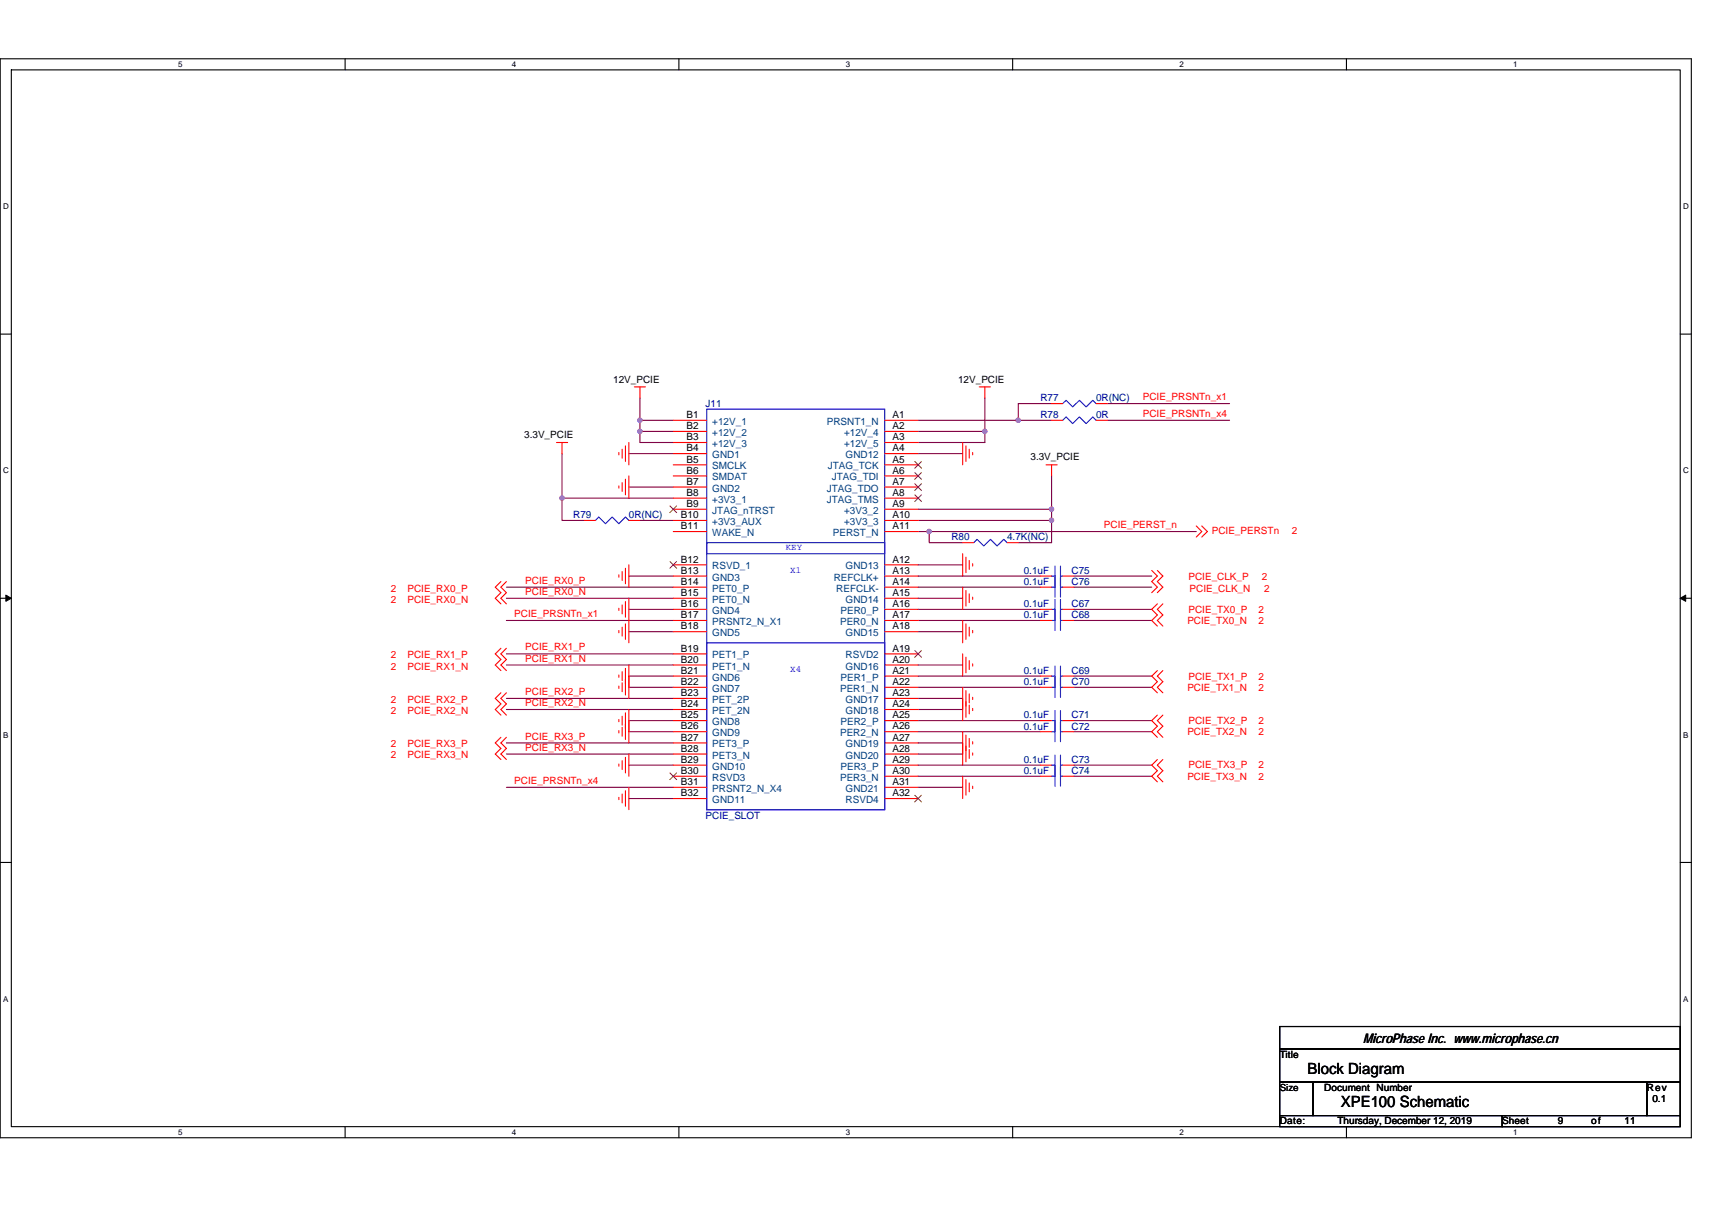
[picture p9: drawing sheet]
<svg xmlns="http://www.w3.org/2000/svg" width="297mm" height="210mm" viewBox="0 0 297 210" stroke-linecap="round" stroke-linejoin="round" font-family="sans-serif">
<path d="M0 10.2h293.5v187.2h-293.5zM2 12.1h289.5v183.4h-289.5z" fill="none" stroke="#000" stroke-width=".19"/>
<g fill="#fff">
<path d="M30.9 10.4h.8v1.6h-.8z"/>
<path d="M30.9 195.7h.8v1.6h-.8z"/>
</g>
<path d="M59.9 10.2v1.9M59.9 195.5v1.9" fill="none" stroke="#000" stroke-width=".19"/>
<g fill="#fff">
<path d="M88.8 10.4h.8v1.6h-.8z"/>
<path d="M88.8 195.7h.8v1.6h-.8z"/>
</g>
<path d="M117.8 10.2v1.9M117.8 195.5v1.9" fill="none" stroke="#000" stroke-width=".19"/>
<g fill="#fff">
<path d="M146.7 10.4h.8v1.6h-.8z"/>
<path d="M146.7 195.7h.8v1.6h-.8z"/>
</g>
<path d="M175.7 10.2v1.9M175.7 195.5v1.9" fill="none" stroke="#000" stroke-width=".19"/>
<g fill="#fff">
<path d="M204.7 10.4h.7v1.6h-.7z"/>
<path d="M204.7 195.7h.7v1.6h-.7z"/>
</g>
<path d="M233.6 10.2v1.9M233.6 195.5v1.9" fill="none" stroke="#000" stroke-width=".19"/>
<g fill="#fff">
<path d="M262.6 10.4h.7v1.6h-.7z"/>
<path d="M262.6 195.7h.7v1.6h-.7z"/>
<path d="M.5 35.1h1v1.5h-1z"/>
<path d="M292 35.1h1v1.5h-1z"/>
<path d="M.5 80.9h1v1.5h-1z"/>
<path d="M292 80.9h1v1.5h-1z"/>
</g>
<path d="M0 58h2M291.5 58h2" fill="none" stroke="#000" stroke-width=".19"/>
<g fill="#fff">
<path d="M.5 126.7h.9v1.6h-.9z"/>
<path d="M292 126.7h.9v1.6h-.9z"/>
</g>
<path d="M0 103.8h2M291.5 103.8h2" fill="none" stroke="#000" stroke-width=".19"/>
<path d="M1 103.3l1 .5-1 .6zM291.5 103.8l1-.5v1.1z" fill="#000" stroke="#000" stroke-width=".17"/>
<g fill="#fff">
<path d="M.5 172.6h.9v1.5h-.9z"/>
<path d="M292 172.6h.9v1.5h-.9z"/>
</g>
<path d="M0 149.7h2M291.5 149.7h2M222 178.1h69.5v3.9h-69.5zM222 182h69.5v5.8h-69.5zM222 187.8h5.8v5.8h-5.8zM222 193.6h38.6v1.9h-38.6zM227.8 187.8h57.9v5.8h-57.9zM260.6 193.6h30.9v1.9h-30.9zM285.7 187.8h5.8v5.8h-5.8z" fill="none" stroke="#000" stroke-width=".19"/>
<g fill="none" stroke="#800040" stroke-width=".19">
<path d="M97.5 78.7v7.7h19.3M109.1 78.7h7.7M111 72.9v2M111 74.9h5.8M111 69.1v3.8M111 74.9v1.9h5.8M111 72.9h5.8M159.3 74.9h11.6M159.3 72.9h17.4M159.3 78.7h7.7M170.9 74.9v1.9h-11.6M170.9 69.1v5.8"/>
<path d="M176.7 72.9h5.8M182.5 70h-5.8v2.9M192.1 70h21.2M192.1 72.9h21.2M97.5 86.4v3.9h3.9M109.1 84.5h7.7M109.1 100h7.7M111 90.3h5.8M159.3 90.3h23.2M159.3 88.4h23.2M159.3 92.2h1.9M159.3 98h7.7"/>
<path d="M159.3 100h21.2M161.2 92.2v2h5.8M161.2 92.2h46.4M182.5 88.4v1.9M182.5 90.3v3.9h-5.8M182.5 82.6v5.8M186.3 100h13.5M87.9 107.7h28.9M87.9 113.5h28.9M87.9 115.4h28.9M87.9 103.8h28.9M87.9 101.9h28.9"/>
<path d="M109.1 105.7h7.7M109.1 117.3h7.7M109.1 119.3h7.7M109.1 109.6h7.7M159.3 119.3h21.2M159.3 117.3h21.2M159.3 107.7h21.2M159.3 105.7h21.2M159.3 103.8h7.7M159.3 109.6h7.7M159.3 115.4h7.7M159.3 101.9h21.2"/>
<path d="M186.3 107.7h13.5M186.3 105.7h13.5M186.3 119.3h13.5M186.3 117.3h13.5M186.3 101.9h13.5M87.9 123.1h28.9M87.9 128.9h28.9M87.9 130.9h28.9M87.9 121.2h28.9M87.9 136.6h28.9M109.1 125.1h7.7M109.1 127h7.7"/>
<path d="M109.1 132.8h7.7M109.1 138.6h7.7M159.3 127h21.2M159.3 134.7h21.2M159.3 132.8h21.2M159.3 125.1h21.2M159.3 121.2h7.7M159.3 123.1h7.7M159.3 128.9h7.7M159.3 130.9h7.7M159.3 136.6h7.7M186.3 127h13.5"/>
<path d="M186.3 125.1h13.5M186.3 134.7h13.5M186.3 132.8h13.5"/>
</g>
<g fill="#f0f" stroke="#f0f" stroke-width=".19">
<circle cx="111" cy="72.9" r=".38"/>
<circle cx="111" cy="74.9" r=".38"/>
<circle cx="176.7" cy="72.9" r=".38"/>
<circle cx="170.9" cy="74.9" r=".38"/>
<circle cx="97.5" cy="86.4" r=".38"/>
<circle cx="182.4" cy="90.3" r=".38"/>
<circle cx="182.4" cy="88.4" r=".38"/>
<circle cx="161.2" cy="92.2" r=".38"/>
</g>
<g fill="none" stroke="#f00" stroke-width=".19">
<path d="M96.6 76.8h1.9M97.5 76.8v1.9M107.4 78.5v.4M107.9 78v1.5M108.5 77.4v2.7M109.1 76.8v3.9M110.1 67.1h1.9M111 67.1v2M116.8 72.9h5.8M116.8 74.9h5.8M116.8 76.8h5.8M116.8 78.7h5.8"/>
<path d="M153.5 72.9h5.8M153.5 74.9h5.8M153.5 76.8h5.8M153.5 78.7h5.8M167 76.8v3.9M167.6 77.4v2.7M168.2 78v1.5M168.8 78.5v.4M169.9 67.1h1.9M170.9 67.1v2M182.5 70h1.9M182.5 72.9h1.9"/>
<path d="M190.2 70h1.9M190.2 72.9h1.9M101.4 90.3h1.9M107.4 84.3v.4M107.4 99.8v.4M107.9 83.8v1.5M107.9 99.2v1.5M108.5 83.2v2.7M108.5 98.6v2.7M109.1 82.6v3.8M109.1 90.3h1.9M109.1 98v3.9"/>
<path d="M116.8 80.7h5.8M116.8 82.6h5.8M116.8 84.5h5.8M116.8 86.4h5.8M116.8 88.4h5.8M116.8 90.3h5.8M116.8 92.2h5.8M116.8 98h5.8M116.8 100h5.8M153.5 80.7h5.8M153.5 82.6h5.8M153.5 84.5h5.8"/>
<path d="M153.5 86.4h5.8M153.5 88.4h5.8M153.5 90.3h5.8M153.5 92.2h5.8M153.5 98h5.8M153.5 100h5.8M167 94.2h1.9M167 96.1v3.9M167.6 96.7v2.7M168.2 97.3v1.5M168.8 97.8v.4M174.7 94.2h2"/>
<path d="M180.5 100h2M181.5 80.7h1.9M182.5 80.7v1.9M184.4 100h1.9M199.8 99l1 1-1 .9 1 1-1 .9M200.8 99l1 1-1 .9 1 1-1 .9M207.6 91.3l.9 .9-.9 1M208.5 91.3l1 .9-1 1M86.9 100.9l-1 1 1 .9-1 1 1 1M86.9 112.5l-1 1 1 .9-1 1 1 1M87.9 100.9l-1 1 1 .9-1 1 1 1M87.9 112.5l-1 1 1 .9-1 1 1 1"/>
<path d="M107.4 109.4v.4M107.4 105.6v.3M107.4 117.1v.4M107.4 119.1v.4M107.9 108.8v1.6M107.9 105v1.5M107.9 116.6v1.5M107.9 118.5v1.5M108.5 108.3v2.7M108.5 104.4v2.7M108.5 116v2.7M108.5 117.9v2.7"/>
<path d="M109.1 103.8v7.7M109.1 115.4v3.9M109.1 117.3v3.9M116.8 101.9h5.8M116.8 103.8h5.8M116.8 105.7h5.8M116.8 107.7h5.8M116.8 109.6h5.8M116.8 113.5h5.8M116.8 115.4h5.8M116.8 117.3h5.8M116.8 119.3h5.8"/>
<path d="M153.5 101.9h5.8M153.5 103.8h5.8M153.5 105.7h5.8M153.5 107.7h5.8M153.5 109.6h5.8M153.5 113.5h5.8M153.5 115.4h5.8M153.5 117.3h5.8M153.5 119.3h5.8M167 119.3v3.8M167 113.5v3.8M167 107.7v3.8"/>
<path d="M167 101.9v3.8M167.6 119.8v2.8M167.6 114v2.8M167.6 108.3v2.7M167.6 102.5v2.7M168.2 114.6v1.6M168.2 108.8v1.6M168.2 103.1v1.5M168.8 115.2v.4M168.8 109.4v.4M168.8 103.6v.4M180.5 107.7h2"/>
<path d="M180.5 117.3h2M180.5 119.3h2M180.5 105.7h2M180.5 101.9h2M184.4 107.7h1.9M184.4 117.3h1.9M184.4 119.3h1.9M184.4 105.7h1.9M184.4 101.9h1.9M200.8 104.8l-1 .9 1 1-1 1 1 .9M200.8 116.4l-1 .9 1 1-1 1 1 .9M201.8 104.8l-1 .9 1 1-1 1 1 .9"/>
<path d="M201.8 116.4l-1 .9 1 1-1 1 1 .9M86.9 128l-1 .9 1 1-1 1 1 .9M86.9 120.2l-1 1 1 1-1 .9 1 1M87.9 128l-1 .9 1 1-1 1 1 .9M87.9 120.2l-1 1 1 1-1 .9 1 1M107.4 124.9v.3M107.4 126.8v.4M107.4 132.6v.4M107.4 138.4v.4M107.9 124.3v1.5M107.9 126.2v1.6M107.9 132v1.5"/>
<path d="M107.9 137.8v1.5M108.5 123.7v2.7M108.5 125.6v2.7M108.5 131.4v2.7M108.5 137.2v2.7M109.1 123.1v3.9M109.1 125.1v3.8M109.1 130.9v3.8M109.1 136.6v3.9M116.8 121.2h5.8M116.8 123.1h5.8M116.8 125.1h5.8"/>
<path d="M116.8 127h5.8M116.8 128.9h5.8M116.8 130.9h5.8M116.8 132.8h5.8M116.8 134.7h5.8M116.8 136.6h5.8M116.8 138.6h5.8M153.5 121.2h5.8M153.5 123.1h5.8M153.5 125.1h5.8M153.5 127h5.8M153.5 128.9h5.8"/>
<path d="M153.5 130.9h5.8M153.5 132.8h5.8M153.5 134.7h5.8M153.5 136.6h5.8M153.5 138.6h5.8M167 134.7v3.9M167 128.9v3.9M167 127v3.9M167 121.2v3.9M167.6 135.3v2.7M167.6 129.5v2.7M167.6 127.6v2.7"/>
<path d="M167.6 121.8v2.7M168.2 135.9v1.5M168.2 130.1v1.5M168.2 128.1v1.6M168.2 122.4v1.5M168.2 120.4v1.6M168.8 136.4v.4M168.8 130.7v.3M168.8 128.7v.4M168.8 122.9v.4M168.8 121v.4M180.5 127h2"/>
<path d="M180.5 132.8h2M180.5 125.1h2M180.5 134.7h2M184.4 127h1.9M184.4 132.8h1.9M184.4 125.1h1.9M184.4 134.7h1.9M200.8 124.1l-1 1 1 .9-1 1 1 1M200.8 131.8l-1 1 1 1-1 .9 1 1M201.8 124.1l-1 1 1 .9-1 1 1 1M201.8 131.8l-1 1 1 1-1 .9 1 1"/>
</g>
<g fill="none" stroke="#00f" stroke-width=".19">
<path d="M122.6 71h30.9v69.5h-30.9zM184.4 70l.6-.5 1.1 1.1 1.2-1.1 1.1 1.1 1.2-1.1 .6 .5M184.4 72.9l.6-.6 1.1 1.2 1.2-1.2 1.1 1.2 1.2-1.2 .6 .6M103.3 90.3l.6-.6 1.1 1.2 1.2-1.2 1.2 1.2 1.1-1.2 .6 .6M122.6 94.2h30.9v1.9h-30.9zM168.9 94.2l.6-.6 1.2 1.1 1.1-1.1 1.2 1.1 1.2-1.1 .5 .6M182.5 100h.5M183 98.2v3.5M184 98.2v3.5M184 100h.4M122.6 111.5h30.9v29h-30.9zM182.5 107.7h.5"/>
<path d="M182.5 117.3h.5M182.5 119.3h.5M182.5 105.7h.5M182.5 101.9h.5M183 105.9v3.5M183 115.6v3.5M183 117.5v3.5M183 104v3.5M183 100.2v3.4M184 105.9v3.5M184 115.6v3.5M184 117.5v3.5"/>
<path d="M184 104v3.5M184 100.2v3.4M184 107.7h.4M184 117.3h.4M184 119.3h.4M184 105.7h.4M184 101.9h.4M182.5 127h.5M182.5 132.8h.5M182.5 125.1h.5M182.5 134.7h.5M183 125.2v3.5"/>
<path d="M183 131v3.5M183 123.3v3.5M183 133v3.4M184 125.2v3.5M184 131v3.5M184 123.3v3.5M184 133v3.4M184 127h.4M184 132.8h.4M184 125.1h.4M184 134.7h.4"/>
</g>
<g fill="none" stroke="#804000" stroke-width=".17">
<path d="M116.2 87.8l1.2 1.2M116.2 97.5l1.2 1.1M117.4 87.8l-1.2 1.2M117.4 97.5l-1.2 1.1M158.7 80.1l1.2 1.2M158.7 82l1.2 1.2M158.7 83.9l1.2 1.2M158.7 85.9l1.2 1.1M159.9 80.1l-1.2 1.2M159.9 82l-1.2 1.2M159.9 83.9l-1.2 1.2M159.9 85.9l-1.2 1.1"/>
<path d="M158.7 112.9l1.2 1.2M159.9 112.9l-1.2 1.2M116.2 134.1l1.2 1.2M117.4 134.1l-1.2 1.2M158.7 138l1.2 1.2M159.9 138l-1.2 1.2"/>
</g>
<g font-size="2.7">
<text x="226.9" y="186.3">Block Diagram</text>
<text x="232.6" y="192.1">XPE100 Schematic</text>
</g>
<text font-size="2.3" x="236.5" y="181.1">MicroPhase Inc. www.microphase.cn</text>
<g font-size="1.7">
<text x="106.4" y="66.4">12V_PCIE</text>
<text x="166.2" y="66.4">12V_PCIE</text>
<text x="90.9" y="76">3.3V_PCIE</text>
<text x="119.1" y="72.5">B1</text>
<text x="119.1" y="74.5">B2</text>
<text x="119.1" y="76.4">B3</text>
<text x="154.9" y="72.5">A1</text>
<text x="154.9" y="74.5">A2</text>
<text x="154.9" y="76.4">A3</text>
<text x="119.1" y="78.3">B4</text>
<text x="119.1" y="80.3">B5</text>
<text x="119.1" y="82.2">B6</text>
<text x="154.9" y="82.2">A6</text>
<text x="154.9" y="78.3">A4</text>
<text x="154.9" y="80.3">A5</text>
<text x="178.8" y="79.9">3.3V_PCIE</text>
<text x="118.1" y="89.9">B10</text>
<text x="119.1" y="84.1">B7</text>
<text x="119.1" y="86">B8</text>
<text x="119.1" y="88">B9</text>
<text x="154.9" y="84.1">A7</text>
<text x="154.9" y="88">A9</text>
<text x="154.9" y="89.9">A10</text>
<text x="154.9" y="86">A8</text>
<text x="118.1" y="91.8">B11</text>
<text x="154.9" y="91.8">A11</text>
<text x="118.1" y="97.6">B12</text>
<text x="118.1" y="99.6">B13</text>
<text x="118.1" y="101.5">B14</text>
<text x="154.9" y="99.6">A13</text>
<text x="154.9" y="101.5">A14</text>
<text x="154.9" y="97.6">A12</text>
<text x="118.1" y="103.4">B15</text>
<text x="118.1" y="105.3">B16</text>
<text x="118.1" y="107.3">B17</text>
<text x="154.9" y="107.3">A17</text>
<text x="154.9" y="103.4">A15</text>
<text x="154.9" y="105.3">A16</text>
<text x="118.1" y="109.2">B18</text>
<text x="118.1" y="113.1">B19</text>
<text x="154.9" y="109.2">A18</text>
<text x="154.9" y="113.1">A19</text>
<text x="118.1" y="115">B20</text>
<text x="118.1" y="116.9">B21</text>
<text x="118.1" y="118.9">B22</text>
<text x="154.9" y="118.9">A22</text>
<text x="154.9" y="115">A20</text>
<text x="154.9" y="116.9">A21</text>
<text x="118.1" y="120.8">B23</text>
<text x="118.1" y="122.7">B24</text>
<text x="118.1" y="124.7">B25</text>
<text x="154.9" y="120.8">A23</text>
<text x="154.9" y="122.7">A24</text>
<text x="154.9" y="124.7">A25</text>
<text x="118.1" y="126.6">B26</text>
<text x="118.1" y="128.5">B27</text>
<text x="118.1" y="130.5">B28</text>
<text x="154.9" y="126.6">A26</text>
<text x="154.9" y="128.5">A27</text>
<text x="154.9" y="130.5">A28</text>
<text x="118.1" y="132.4">B29</text>
<text x="118.1" y="134.3">B30</text>
<text x="118.1" y="136.2">B31</text>
<text x="154.9" y="134.3">A30</text>
<text x="154.9" y="136.2">A31</text>
<text x="154.9" y="132.4">A29</text>
<text x="118.1" y="138.2">B32</text>
<text x="154.9" y="138.2">A32</text>
<text x="222" y="183.6">Title</text>
<text x="222" y="189.3">Size</text>
<text x="229.8" y="189.3">Document Number</text>
<text x="285.7" y="189.3">Rev</text>
<text x="286.7" y="191.3">0.1</text>
<text x="222" y="195.1">Date:</text>
<text x="232.1" y="195.1">Thursday, December 12, 2019</text>
<text x="260.6" y="195.1">Sheet</text>
<text x="270.3" y="195.1">9</text>
<text x="276.1" y="195.1">of</text>
<text x="281.9" y="195.1">11</text>
</g>
<g font-size="1.7" fill="#000080">
<text x="122.4" y="70.6">J11</text>
<text x="180.5" y="69.7">R77</text>
<text x="190.2" y="69.7">0R(NC)</text>
<text x="180.5" y="72.6">R78</text>
<text x="190.2" y="72.6">0R</text>
<text x="99.5" y="89.9">R79</text>
<text x="109.1" y="89.9">0R(NC)</text>
<text x="165.1" y="93.8">R80</text>
<text x="174.7" y="93.8">4.7K(NC)</text>
<text x="177.6" y="99.6">0.1uF</text>
<text x="177.6" y="101.5">0.1uF</text>
<text x="185.9" y="99.6">C75</text>
<text x="185.9" y="101.5">C76</text>
<text x="177.6" y="107.3">0.1uF</text>
<text x="177.6" y="105.4">0.1uF</text>
<text x="185.9" y="107.3">C68</text>
<text x="185.9" y="105.4">C67</text>
<text x="177.6" y="116.9">0.1uF</text>
<text x="177.6" y="118.9">0.1uF</text>
<text x="185.9" y="116.9">C69</text>
<text x="185.9" y="118.9">C70</text>
<text x="177.6" y="124.7">0.1uF</text>
<text x="185.9" y="124.7">C71</text>
<text x="177.6" y="126.6">0.1uF</text>
<text x="185.9" y="126.6">C72</text>
<text x="177.6" y="132.4">0.1uF</text>
<text x="177.6" y="134.3">0.1uF</text>
<text x="185.9" y="132.4">C73</text>
<text x="185.9" y="134.3">C74</text>
<text x="122.4" y="142">PCIE_SLOT</text>
</g>
<g font-size="1.7" fill="#f00">
<text x="198.3" y="69.4">PCIE_PRSNTn_x1</text>
<text x="198.3" y="72.3">PCIE_PRSNTn_x4</text>
<text x="191.5" y="91.7">PCIE_PERST_n</text>
<text x="210.2" y="92.6">PCIE_PERSTn</text>
<text x="224.2" y="92.6">2</text>
<text x="91.1" y="101.3">PCIE_RX0_P</text>
<text x="206.2" y="100.7">PCIE_CLK_P</text>
<text x="218.9" y="100.7">2</text>
<text x="67.8" y="104.6">2</text>
<text x="67.8" y="102.7">2</text>
<text x="70.7" y="104.6">PCIE_RX0_N</text>
<text x="70.7" y="102.7">PCIE_RX0_P</text>
<text x="89.2" y="107.1">PCIE_PRSNTn_x1</text>
<text x="91.1" y="103.2">PCIE_RX0_N</text>
<text x="206.2" y="106.3">PCIE_TX0_P</text>
<text x="206.4" y="102.7">PCIE_CLK_N</text>
<text x="218.4" y="106.3">2</text>
<text x="219.3" y="102.7">2</text>
<text x="91.1" y="112.9">PCIE_RX1_P</text>
<text x="206" y="108.3">PCIE_TX0_N</text>
<text x="218.4" y="108.3">2</text>
<text x="67.8" y="114.3">2</text>
<text x="67.8" y="116.2">2</text>
<text x="70.7" y="114.3">PCIE_RX1_P</text>
<text x="70.7" y="116.2">PCIE_RX1_N</text>
<text x="91.1" y="114.8">PCIE_RX1_N</text>
<text x="206" y="119.8">PCIE_TX1_N</text>
<text x="206.2" y="117.9">PCIE_TX1_P</text>
<text x="218.4" y="119.8">2</text>
<text x="218.4" y="117.9">2</text>
<text x="67.8" y="123.9">2</text>
<text x="67.8" y="122">2</text>
<text x="70.7" y="123.9">PCIE_RX2_N</text>
<text x="70.7" y="122">PCIE_RX2_P</text>
<text x="91.1" y="122.5">PCIE_RX2_N</text>
<text x="91.1" y="120.6">PCIE_RX2_P</text>
<text x="206.2" y="125.6">PCIE_TX2_P</text>
<text x="218.4" y="125.6">2</text>
<text x="67.8" y="129.7">2</text>
<text x="67.8" y="131.6">2</text>
<text x="70.7" y="129.7">PCIE_RX3_P</text>
<text x="70.7" y="131.6">PCIE_RX3_N</text>
<text x="91.1" y="128.3">PCIE_RX3_P</text>
<text x="91.1" y="130.3">PCIE_RX3_N</text>
<text x="206" y="127.6">PCIE_TX2_N</text>
<text x="218.4" y="127.6">2</text>
<text x="89.2" y="136">PCIE_PRSNTn_x4</text>
<text x="206" y="135.3">PCIE_TX3_N</text>
<text x="206.2" y="133.3">PCIE_TX3_P</text>
<text x="218.4" y="135.3">2</text>
<text x="218.4" y="133.3">2</text>
</g>
<g font-size="1.7" fill="#004080">
<text x="123.6" y="73.7">+12V_1</text>
<text x="123.6" y="75.6">+12V_2</text>
<text x="123.6" y="77.6">+12V_3</text>
<text x="143.4" y="73.7">PRSNT1_N</text>
<text x="146.4" y="75.6">+12V_4</text>
<text x="146.4" y="77.6">+12V_5</text>
<text x="123.6" y="79.5">GND1</text>
<text x="123.6" y="81.4">SMCLK</text>
<text x="123.6" y="83.4">SMDAT</text>
<text x="143.6" y="81.4">JTAG_TCK</text>
<text x="144.3" y="83.4">JTAG_TDI</text>
<text x="146.7" y="79.5">GND12</text>
<text x="123.6" y="85.3">GND2</text>
<text x="123.6" y="87.2">+3V3_1</text>
<text x="123.6" y="89.2">JTAG_nTRST</text>
<text x="143.4" y="85.3">JTAG_TDO</text>
<text x="143.5" y="87.2">JTAG_TMS</text>
<text x="146.4" y="89.2">+3V3_2</text>
<text x="123.6" y="91.1">+3V3_AUX</text>
<text x="123.6" y="93">WAKE_N</text>
<text x="144.5" y="93">PERST_N</text>
<text x="146.4" y="91.1">+3V3_3</text>
<text x="123.6" y="98.8">RSVD_1</text>
<text x="123.6" y="100.8">GND3</text>
<text x="144.6" y="100.8">REFCLK+</text>
<text x="146.7" y="98.8">GND13</text>
<text x="123.6" y="102.7">PET0_P</text>
<text x="123.6" y="104.6">PET0_N</text>
<text x="123.6" y="106.5">GND4</text>
<text x="145.1" y="102.7">REFCLK-</text>
<text x="145.8" y="106.5">PER0_P</text>
<text x="146.7" y="104.6">GND14</text>
<text x="123.6" y="108.5">PRSNT2_N_X1</text>
<text x="123.6" y="110.4">GND5</text>
<text x="145.8" y="108.5">PER0_N</text>
<text x="146.7" y="110.4">GND15</text>
<text x="123.6" y="114.3">PET1_P</text>
<text x="123.6" y="116.2">PET1_N</text>
<text x="123.6" y="118.1">GND6</text>
<text x="145.8" y="118.1">PER1_P</text>
<text x="146.7" y="114.3">RSVD2</text>
<text x="146.7" y="116.2">GND16</text>
<text x="123.6" y="120.1">GND7</text>
<text x="123.6" y="122">PET_2P</text>
<text x="123.6" y="123.9">PET_2N</text>
<text x="123.6" y="125.8">GND8</text>
<text x="145.8" y="120.1">PER1_N</text>
<text x="145.8" y="125.8">PER2_P</text>
<text x="146.7" y="122">GND17</text>
<text x="146.7" y="123.9">GND18</text>
<text x="123.6" y="127.8">GND9</text>
<text x="123.6" y="129.7">PET3_P</text>
<text x="123.6" y="131.6">PET3_N</text>
<text x="145.8" y="127.8">PER2_N</text>
<text x="146.7" y="129.7">GND19</text>
<text x="146.7" y="131.6">GND20</text>
<text x="123.6" y="133.6">GND10</text>
<text x="123.6" y="135.5">RSVD3</text>
<text x="123.6" y="137.4">PRSNT2_N_X4</text>
<text x="145.8" y="135.5">PER3_N</text>
<text x="145.8" y="133.6">PER3_P</text>
<text x="146.7" y="137.4">GND21</text>
<text x="123.6" y="139.4">GND11</text>
<text x="146.7" y="139.4">RSVD4</text>
</g>
<g font-size="1.6" fill="#00f">
<text x="136.3" y="95.4">KEY</text>
<text x="137.1" y="99.5">X1</text>
<text x="137.1" y="116.6">X4</text>
</g>
<g font-size="1.4">
<text x="30.9" y="11.7">5</text>
<text x="88.8" y="11.7">4</text>
<text x="146.7" y="11.7">3</text>
<text x="204.7" y="11.7">2</text>
<text x="262.6" y="11.7">1</text>
<text x=".5" y="36.3">D</text>
<text x="292" y="36.3">D</text>
<text x=".5" y="82.1">C</text>
<text x="292" y="82.1">C</text>
<text x=".5" y="128">B</text>
<text x="292" y="128">B</text>
<text x=".5" y="173.8">A</text>
<text x="292" y="173.8">A</text>
<text x="30.9" y="197">5</text>
<text x="88.8" y="197">4</text>
<text x="146.7" y="197">3</text>
<text x="204.7" y="197">2</text>
<text x="262.6" y="197">1</text>
</g>
</svg>
